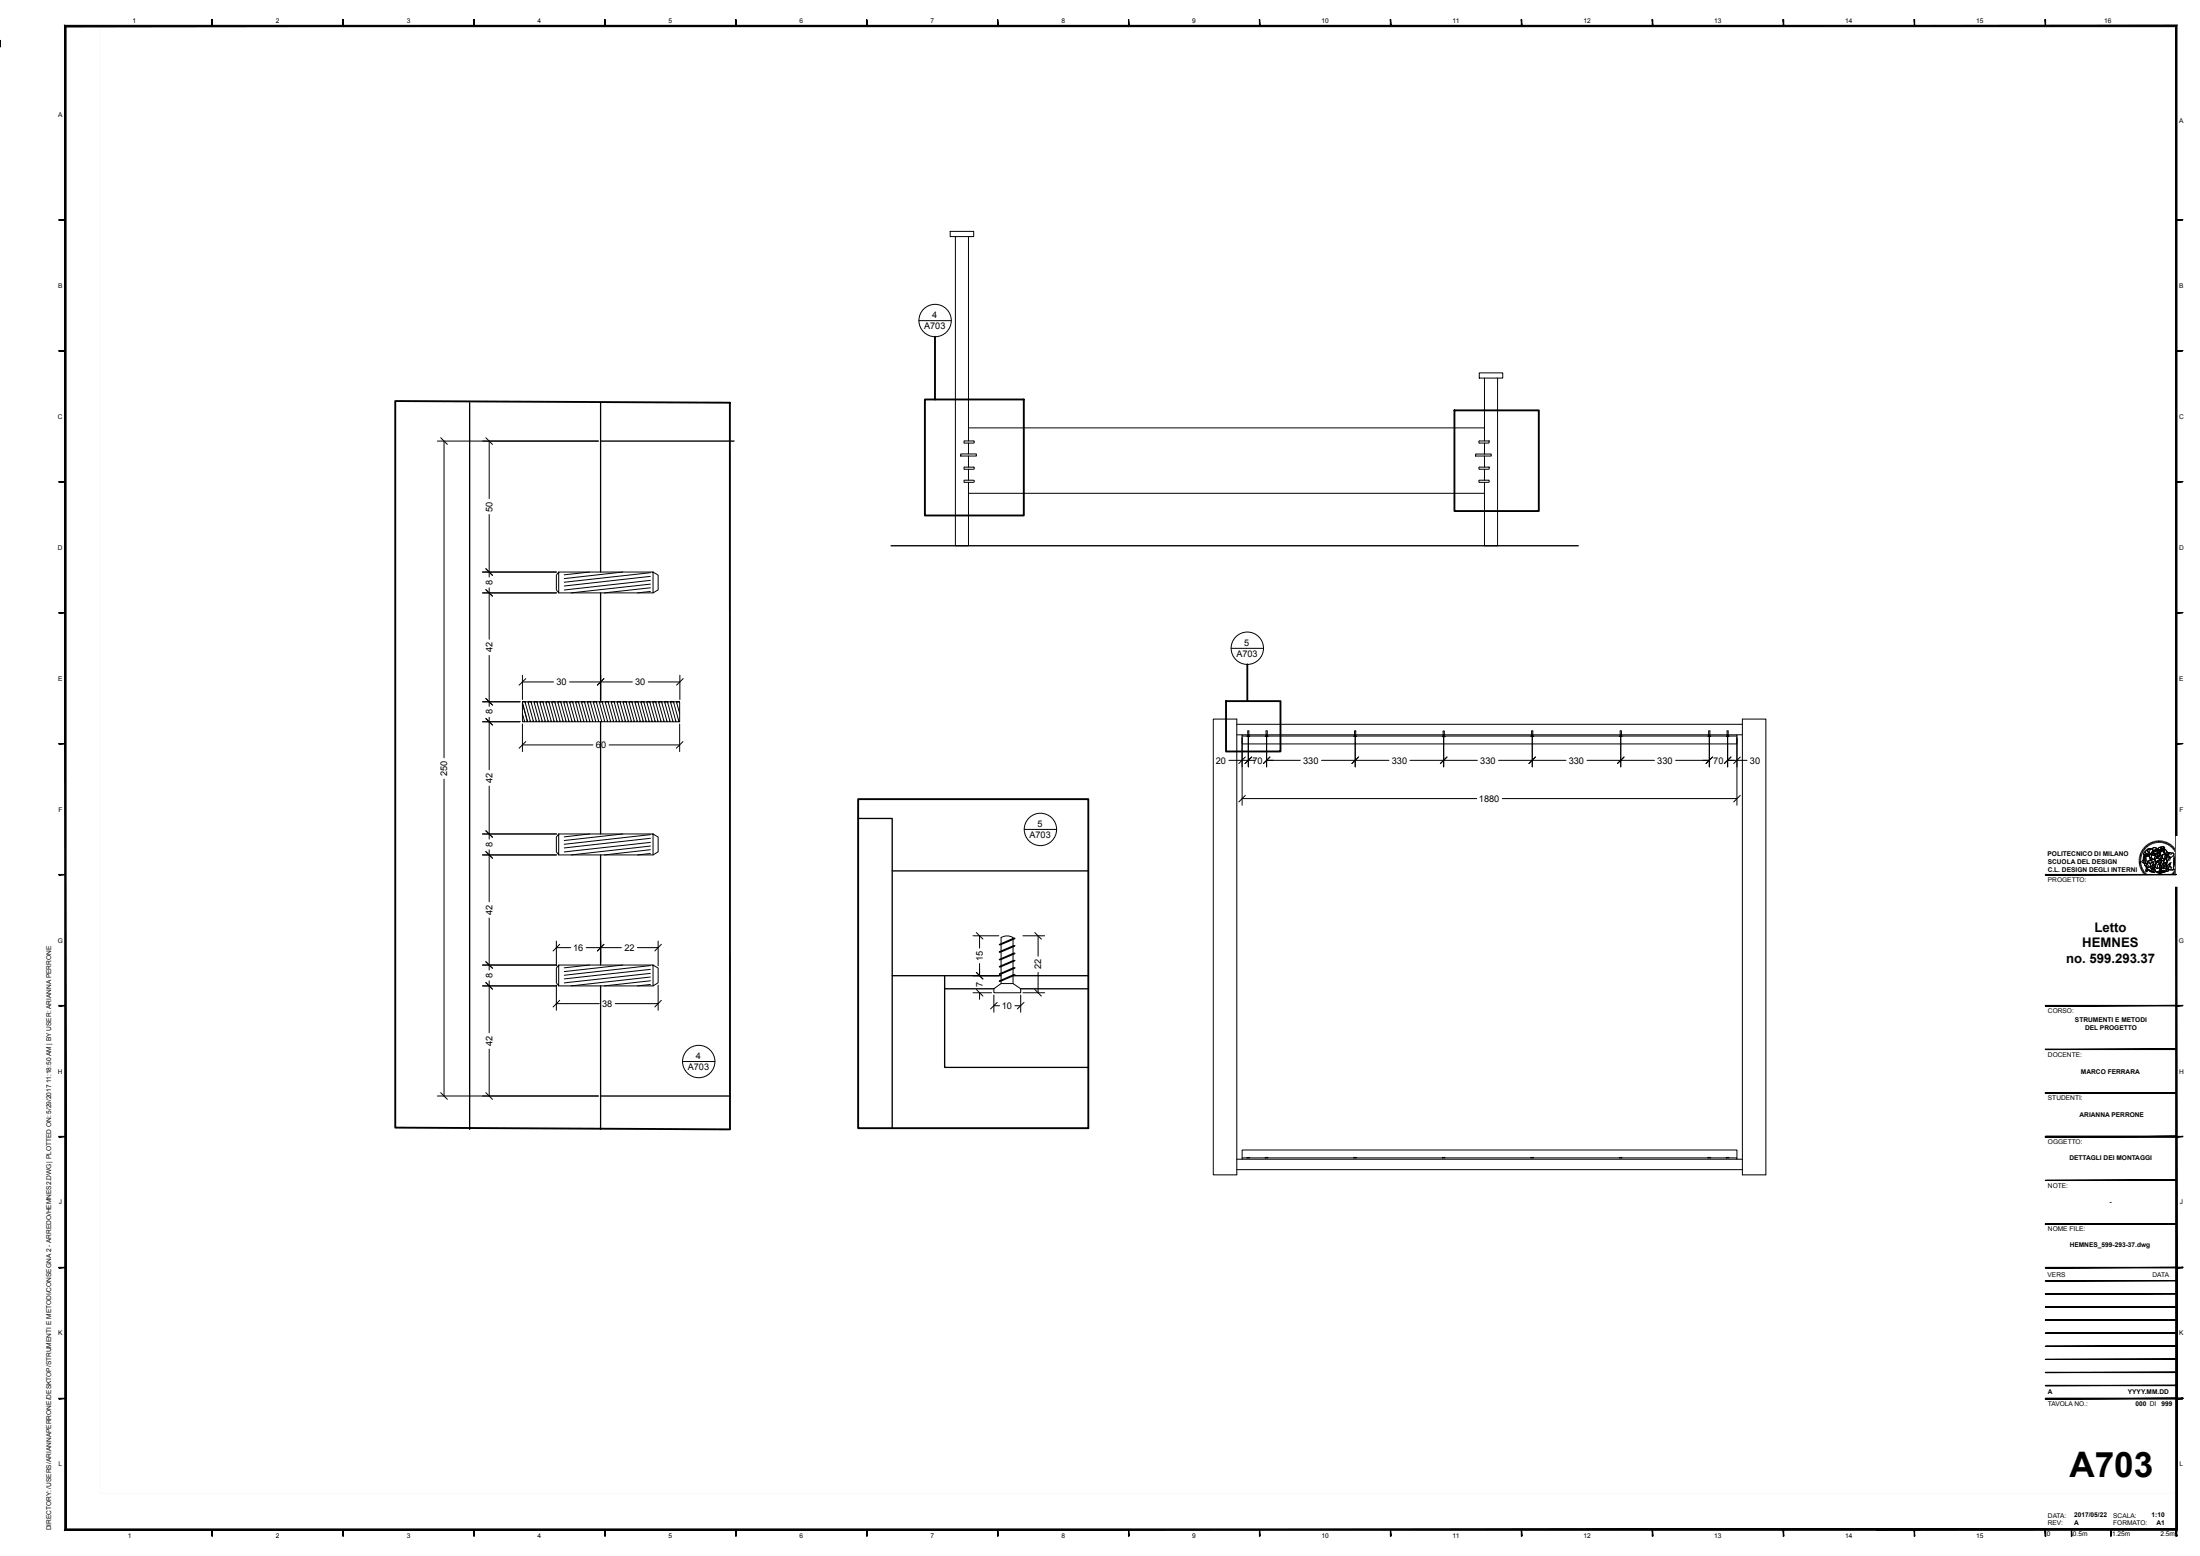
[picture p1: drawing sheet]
<svg xmlns="http://www.w3.org/2000/svg" width="840mm" height="594mm" viewBox="0 0 840 594" stroke-linecap="round" stroke-linejoin="round" font-family="sans-serif">
<g fill="none" stroke="#000" stroke-width=".38">
<path d="M362.8 88.3h9v2h-9zM364.8 90.3v118h5v-24.2M369.8 90.3v78M350.9 122.4h12.3M564.8 142.3h9v2h-9zM566.8 144.3v24M571.8 144.3v64h-5v-24.2M167 168.4h61.5M168.3 167.1l2.5 2.6M169.5 168.4v120.9M185.5 167.1l2.5 2.6M186.8 168.4v21.9"/>
<path d="M366.8 173.3h6v.8h-6zM368.2 178.3h3.6l.2 .7-3.8 .1zM368.2 168.3h3.6l.2 .7-3.8 .1zM369.8 169.1v4.2M369.8 174.1v4.2M369.8 179.1v4.2M369.8 163.3h197M371.8 178.3h.1M371.8 168.3h.1M563.4 173.3h6v.8h-6zM564.7 178.5l3.7-.2 .2 .7-3.8 .1zM564.7 168.5l3.7-.2 .2 .7-3.8 .1z"/>
<path d="M566.8 169.1v4.2M566.8 174.1v4.2M566.8 179.1v4.2M568.4 178.3h.1M568.4 168.3h.1M186.8 196.4v23.9M368.2 183.3h3.6l.2 .7-3.8 .1zM369.8 188.3h197M564.7 183.5l3.7-.2 .2 .7-3.8 .1zM568.4 183.3v.1M184.2 218.4h28.3M185.5 217.1l2.5 2.5"/>
<path d="M213.3 218.4l-.9 1.2v5.6l.9 1.1v-7.9h36l2 1.2v5.6l-2 1.1v-7.9M225.1 218.4l-9.7 1M237.8 218.4l-22.4 2.5M248.3 218.6l-32.9 3.7M249.3 218.5h.2M184.2 226.3h28.3M185.5 225.1l2.5 2.5M186.8 224.4v19.6M213.3 226.3h36M248.3 220l-32.9 3.7M248.3 221.6l-32.9 3.6M248.3 223l-30.2 3.3"/>
<path d="M248.3 224.4l-17.5 1.9M248.3 225.8l-4.9 .5M186.8 250.2v19.4M199.5 257.8v9.2M200.7 259.1l-2.5 2.5M229.3 257.8v9.2M230.6 259.1l-2.5 2.5M259.6 257.8v9.2M260.9 259.1l-2.6 2.5M470.1 247.5h12.3M184.2 275.5h14.4M184.2 267.9h14.4"/>
<path d="M185.5 266.6l2.5 2.6M185.5 274.3l2.5 2.5M186.8 273.8v20.1M199.5 272.5l.8 3h1l-1.8-7.1v7.1h.7v-.4M199.5 267.9h.9h-.9M199.5 267.9l1.9 7.6h1v-.4M199.5 276.4v10.5M199.5 260.3h11.9M200.4 267.9l2.2 7.6h1v-.4M200.6 268.4v-.5h1l2.1 7.6h1v-.4M201.7 267.9h1h-1M201.7 267.9v.5"/>
<path d="M202.7 267.9l2.2 7.6h.9v-.4M202.9 268.4v-.5h1l2.1 7.6h1v-.4M204 267.9h1h-1M204 267.9v.5M205 267.9l2.1 7.6h1v-.4M205.1 268.4v-.5h1l2.1 7.6h1.1v-.4M206.2 267.9h1.1h-1.1M206.2 267.9v.5M207.3 267.9l2.1 7.6h1v-.4M207.4 268.4v-.5h1l2.1 7.6h1v-.4M208.5 267.9h1h-1M208.5 267.9v.5"/>
<path d="M209.5 267.9l2.1 7.6h1v-.4M209.7 268.4v-.5h1l2.1 7.6h1v-.4M210.8 267.9h1h-1M210.8 267.9v.5M211.8 267.9l2.1 7.6h1v-.4M211.9 268.4v-.5h1l2.2 7.6h.9v-.4M213.1 267.9h1h-1M213.1 267.9v.5M214.1 267.9l2.1 7.6h1v-.4M214.2 268.4v-.5h1l2.1 7.6h1v-.4M215.3 267.9h1h-1M215.3 267.9v.5"/>
<path d="M216.3 267.9l2.1 7.6h1.1v-.4M216.5 268.4v-.5h1l2.1 7.6h1v-.4M217.5 260.3h23.9M217.6 267.9h1h-1M217.6 267.9v.5M218.6 267.9l2.1 7.6h1v-.4M218.7 268.4v-.5h1.1l2 7.6h1v-.4M219.9 267.9h1h-1M219.9 267.9v.5M220.9 267.9l2.1 7.6h1v-.4M221 268.4v-.5h1l2.1 7.6h1v-.4M222.1 267.9h1h-1"/>
<path d="M222.1 267.9v.5M223.1 267.9l2.2 7.6h.9v-.4M223.3 268.4v-.5h1l2.1 7.6h1v-.4M224.4 267.9h1h-1M224.4 267.9v.5M225.4 267.9l2.1 7.6h1v-.4M225.6 268.4v-.5h.9l2.1 7.6h1.1v-.4M226.7 267.9h1h-1M226.7 267.9v.5M227.7 267.9l2.1 7.6h1v-.4M227.8 268.4v-.5h1l2.1 7.6h1v-.4M228.9 267.9h1h-1"/>
<path d="M228.9 267.9v.5M229.9 267.9l2.1 7.6h1v-.4M230.1 268.4v-.5h1l2.1 7.6h1v-.4M231.2 267.9h1h-1M231.2 267.9v.5M232.2 267.9l2.1 7.6h1v-.4M232.3 268.4v-.5h1l2.2 7.6h.9v-.4M233.5 267.9h1h-1M233.5 267.9v.5M234.5 267.9l2.1 7.6h1v-.4M234.6 268.4v-.5h1l2.1 7.6h1v-.4M235.7 267.9h1h-1"/>
<path d="M235.7 267.9v.5M236.7 267.9l2.1 7.6h1.1v-.4M236.9 268.4v-.5h1l2.1 7.6h1v-.4M238 267.9h1h-1M238 267.9v.5M239 267.9l2.1 7.6h1v-.4M239.1 268.4v-.5h1l2.1 7.6h1v-.4M240.3 267.9h1h-1M240.3 267.9v.5M241.3 267.9l2.1 7.6h1v-.4M241.4 268.4v-.5h1l2.1 7.6h1v-.4M242.5 267.9h1h-1"/>
<path d="M242.5 267.9v.5M243.5 267.9l2.2 7.6h.9v-.4M243.7 268.4v-.5h1l2.1 7.6h1v-.4M244.8 267.9h1h-1M244.8 267.9v.5M245.8 267.9l2.1 7.6h1v-.4M245.9 268.4v-.5h1l2.1 7.6h1.1v-.4M247.1 267.9h1h-1M247.1 267.9v.5M247.5 260.3h12.1M248.1 267.9l2.1 7.6h1v-.4M248.2 268.4v-.5h1l2.1 7.6h1v-.4"/>
<path d="M249.3 267.9h1h-1M249.3 267.9v.5M250.3 267.9l2.1 7.6h1v-.4M250.5 268.4v-.5h1l2.1 7.6h1v-.4M251.6 267.9h1h-1M251.6 267.9v.5M252.6 267.9l2.1 7.6h1v-.4M252.7 268.4v-.5h1l2.2 7.6h.9v-.4M253.9 267.9h.9h-.9M253.9 267.9v.5M254.8 267.9l2.2 7.6h1v-.4M255 268.4v-.5h1l2.1 7.6h1v-.4"/>
<path d="M256.1 267.9h1h-1M256.1 267.9v.5M257.1 267.9l2.1 7.6h.3l-.1-7.6M257.3 268.4v-.5h1l1.2 4.5M258.4 267.9h1h-1M258.4 267.9v.5M259.5 276.4v10.5M463.3 274.5h8.9v174h-8.9zM472.2 276.5h193.1M476.4 279v1.8M476.8 279v1.8M476.9 279.1h-.5"/>
<path d="M483.4 279v1.8M483.8 279.1h-.4M483.9 279v1.8M517.2 279v1.8M517.7 279v1.8M517.7 279.1h-.5M584.8 279v1.8M585.3 279v1.8M585.3 279.1h-.5M618.6 279v1.8M619.1 279.1h-.5M619.1 279v1.8"/>
<path d="M652.4 279v1.8M652.9 279v1.8M652.9 279.1h-.5M659.4 279v1.8M659.8 279v1.8M659.9 279.1h-.5M665.3 274.5h8.9v174h-8.9zM169.5 297.5v120.9M199.5 284.4h26.9M200.7 283.1l-2.5 2.5M232.6 284.4h26.9M260.8 283.1l-2.6 2.5"/>
<path d="M469.2 290.3h10M472.2 280.5h4.2M474.3 280.5v.5h1.8M474.3 281v3h188.9v-3M474.3 281.4v26M475.5 289l-2.5 2.5M476.1 281h1M476.6 280.3v12.5M476.8 280.5h6.6M477.1 281h6M477.9 289l-2.5 2.5M483.1 281h1.1"/>
<path d="M483.6 290.3h12.9M483.6 280.3v12.5M483.9 280.5h33.3M484.2 281h32.7M484.9 289l-2.5 2.5M504.6 290.3h25.7M516.9 281h1M517.4 280.3v12.5M517.7 280.5h33.3M517.9 281h32.9M518.7 289l-2.5 2.5M538.4 290.3h25.7"/>
<path d="M550.7 281.1l.8-.2 .3 .3zM551 280.9v-1.8h.3l.2 1.8M551.2 280.4v12.4M551.5 280.5h33.3M551.6 281h32.9M552.5 289l-2.5 2.5M572.2 290.3h25.7M584.5 281h1.1M585 280.3v12.5M585.3 280.5h33.3M585.6 281h32.7M586.3 289l-2.5 2.5"/>
<path d="M606 290.3h25.7M618.3 281h1M618.8 280.3v12.5M619.1 280.5h33.3M619.3 281h32.8M620.1 289l-2.5 2.5M639.8 290.3h12.9M652.1 281h1.1M652.7 280.3v12.5M652.9 280.5h6.5M653.2 281h5.9M653.9 289l-2.5 2.5"/>
<path d="M659.1 281h1M659.6 280.3v12.5M659.8 280.5h5.5M660.9 289l-2.5 2.5M662.1 290.3h-2.5h7.4M663.2 280.5v.5h-3.1M663.2 281.4v26M664.5 289l-2.5 2.5M184.2 318.4h28.3M185.5 317.1l2.5 2.5M186.8 300.1v20.2M213.3 318.4l-.9 1.2v5.6l.9 1.2v-8h36l2 1.2v5.6l-2 1.2v-8"/>
<path d="M225.1 318.4l-9.7 1.1M237.8 318.4l-22.4 2.5M248.3 318.6l-32.9 3.7M249.3 318.5h.2M391.1 316.6h12.3M474.3 304.9h89.5M475.5 303.6l-2.5 2.5M573.6 304.9h89.6M664.5 303.6l-2.5 2.5M184.2 326.4h28.3M185.5 325.1l2.5 2.5M186.8 324.4v19.9"/>
<path d="M213.3 326.4h36M248.3 320l-32.9 3.7M248.3 321.6l-32.9 3.6M248.3 323l-30.2 3.4M248.3 324.4l-17.5 2M248.3 325.8l-4.9 .6M816.7 327.9h.7M816.7 328.2l.7 .1M816.7 328.6h.7M816.8 327.5l.7 .1M816.9 327.2l.6 .1M816.9 326.8l.7 .2"/>
<path d="M817 326.5l.7 .2M817.1 326.2l.7 .2M817.2 325.8l.7 .3M817.4 325.5l.6 .2M817.4 328.9l-.7 .1M817.4 329.2l-.7 .1M817.5 329.6l-.7 .1M817.5 329.9l-.6 .1M817.5 325.1l.6 .3M817.6 330.2l-.7 .1M817.7 330.5l-.7 .2M817.7 324.8l.6 .4"/>
<path d="M817.8 330.8l-.7 .3M817.9 331.2l-.7 .2M817.9 324.5l.6 .4M818 331.4l-.6 .3M818.1 324.3l.5 .3M818.1 331.7l-.6 .3M818.3 332l-.6 .3M818.3 324l.6 .4M818.4 332.3l-.5 .4M818.6 323.7l.5 .4M818.6 326.2l.7 .1a.8 .8 0 0 0 1.2-.1v.6a1.33 1.33 0 0 1-1.9-.6zM818.6 326.2l.1 .5"/>
<path d="M818.6 332.6l-.6 .4M818.8 323.4l.5 .5M818.8 326.7l-.7 2.5 .3 .3M818.8 332.8l-.5 .4M818.9 325.2l.3-.2a.81 .81 0 0 0 1 1.1l.3 .1-.6 .3-.4-.2a.68 .68 0 0 1-1-.5zM819 326.8h.5l-.3 2.8-.8-.2zM819 326.8l-.6 2.6 .8 .2M819 323.2l.5 .4M819 333.1l-.5 .4M819.2 325l-.5 .5a.45 .45 0 0 0-.3 .6 .45 .45 0 0 0 .5 .3l.4-.1a.8 .8 0 0 0 1.2-.1M819.2 333.4l-.5 .4M819.3 330.3l.6 .7 1.2-.1"/>
<path d="M819.3 322.9l.4 .5M819.4 324.7l.6-.5 1.3-.2a.8 .8 0 0 0-1.1 .3 .8 .8 0 0 0 .2 1.1l.1 .7a.92 .92 0 0 1-1.1-.3 .92 .92 0 0 1 0-1.1zM819.4 330.7a3.6 3.6 0 0 0 2.7 2.1h.1M819.4 326.9l1.2-.1 .5 .8 .1 .8-.7 .3a.54 .54 0 0 0-.5 .2 .54 .54 0 0 0 0 .6l-.2 .3-.6-.6zM819.4 330.7l.7 .3 1-.1 .3 1 .3-.2 .2 .3-.1-.5 .3 .4-.2-.5 .5 .2a.94 .94 0 0 1-.5-1.4l.3 .1a1.58 1.58 0 0 1-.1 2.3l-.6-.1a2.56 2.56 0 0 1-2.1-1.8zM819.4 333.6l-.4 .5M819.5 326.8l-.2 2.8M819.6 331.4l2.1 1.2 .8-.1 .2-.5a.64 .64 0 0 1 .1 .9 .64 .64 0 0 1-.9 0l-1.1-.4a.51 .51 0 0 0-.5-.4 .51 .51 0 0 0-.6 .4l-.2 .3-.2-.5zM819.6 331.4l-.3 .9 .2 .5 .3-.2-.1-.3a1.08 1.08 0 0 1 1.5 .5h.2a1.15 1.15 0 0 0 1.6-.1l-.3-.7M819.6 322.7l.4 .5M819.7 333.8l-.5 .5M819.8 329.8l-.9-.1v.8a.9 .9 0 0 1 1.6 .1"/>
<path d="M819.8 322.4l.5 .6M820 334l-.5 .5M820 328.8l1.2-.4 .4 .1 .2-.4 .9 .1a1.07 1.07 0 0 1 .5 1.4 1.07 1.07 0 0 1-1.3 .6l.4-.6a.56 .56 0 0 0-.5-.4 .56 .56 0 0 0-.5 .3l-.2 .4-.7-.7-.4 .1zM820 329.5l.4-.3a.95 .95 0 0 1 .8 .8 .95 .95 0 0 1-.5 1l-1.3-.3-.1-.4 .6-.2zM820.1 322.3l.4 .5M820.2 324.4a.91 .91 0 0 1 1.1-.4 .91 .91 0 0 1 .6 1.1l-.2 .1a2.02 2.02 0 0 0 .5 2.8l-.6 .1v.4l-.4-.1-.6-1.6v-1.4l-.6-.5zM820.2 334.2l-.4 .6M820.3 329.1l.8 .8M820.4 329.2l-.5 .5v.4M820.4 322.1l.4 .5M820.5 334.4l-.4 .6M820.6 326.8l-1.6-.1a.85 .85 0 0 0-.7 1.3l-.5 .9 .2 .3"/>
<path d="M820.8 327.1l.2 1.4M820.8 321.9l.3 .6M820.8 334.6l-.4 .5M821 324.4a2.94 2.94 0 0 0-.1 2.9l.4 1.3 .9-.6a2.22 2.22 0 0 1-.2-3.3 1.42 1.42 0 0 0-1.8-.6 1.42 1.42 0 0 0-.8 1.7l1.1 .4M821 334.8l-.3 .5M821.1 321.7l.3 .6M821.2 328.4l-.7 .3a.4 .4 0 0 0-.5 .2 .4 .4 0 0 0 .1 .5M821.3 324a.8 .8 0 0 0-1.1 .3 .8 .8 0 0 0 .2 1.1h.1M821.3 334.9l-.3 .6M821.4 321.6l.2 .6M821.5 329.2l.7 .2v.4a.91 .91 0 0 0-.7 .9 .91 .91 0 0 0 .8 .8l-.4-.1 .2 .5-.3-.4 .1 .5-.2-.3-.3 .2 .1-.3a1.85 1.85 0 0 1 0-2.4zM821.5 329.2l.7 .2v.4a.91 .91 0 0 0-.6 .8 .91 .91 0 0 0 .6 .8l.2 .2-.5-.2 .2 .5-.3-.4 .1 .5-.2-.3-.3 .2 .1-.3a1.85 1.85 0 0 1 0-2.4z"/>
<path d="M821.5 325.9a.57 .57 0 0 1 1 0l-.3 .1 .1 .5-.5-.1zM821.5 325.4l1-.4-.1 .6-1.2 .5zM821.5 325.9l.3 .5 .5 .1M821.6 335l-.2 .6M821.6 324.1a1.11 1.11 0 0 1 1.1-.5 1.11 1.11 0 0 1 1 .8l-.6-.2-.5 .4-.7-.1M821.7 321.4l.2 .7M821.8 323.8l1.2-.1a.45 .45 0 0 1 .6 .1 .45 .45 0 0 1-.1 .6l-.4-.1a.67 .67 0 0 1-.8 .3 .67 .67 0 0 1-.5-.8zM821.9 335.1l-.3 .7M821.9 324.4l.7 .2 .5-.4 .4 .2-.7 .8-.9-.1zM822.1 321.3l.1 .7M822.2 328a1.13 1.13 0 0 1 .9 .8 1.13 1.13 0 0 1-.3 1.2M822.2 335.3l-.2 .6"/>
<path d="M822.2 325.9h.9l-.3 .6a.41 .41 0 0 1-.5 0 .41 .41 0 0 1-.1-.6zM822.2 330.3l.4 1a.79 .79 0 0 1 0 1 .79 .79 0 0 1-.9 .3M822.3 325.6l.2 .3M822.4 325.4l-1.2 .7M822.4 328.9l-.8 .2M822.4 321.2l.2 .7M822.5 325l-.4 .5M822.5 328.6l.8 .5M822.5 335.3l-.2 .7M822.7 325.9h.4l-.3 .6a.41 .41 0 0 1-.5 0 .41 .41 0 0 1-.1-.6l.5 .1h-.2M822.7 329a.7 .7 0 0 1 .1 1 .7 .7 0 0 1-.9 .2M822.7 328.2a.94 .94 0 0 1 .8-.7 .94 .94 0 0 1 .9 .4l.2 .5-1.4 .5 .5 .3 .4-.2a.71 .71 0 0 0 .2-1.2l-1-.2-.7 .6 .4-1.4 1.2 .3 .7-.4-.1-.4 .7 .2v2.1l-.8 .7-.1 .5-.4 .1 .5 .2 .1 .4a1.03 1.03 0 0 1-.6 .9 1.03 1.03 0 0 1-1.1-.2l-.4-.3 .6-1.7"/>
<path d="M822.7 330.9l.9 .6M822.7 321.1l.2 .7M822.8 327.9l.6-.4 .5 .1 .8 .8-1.6 .6zM822.8 335.4l-.1 .7M822.9 324.9l.1 .1M823 326.8l-.3 .5-.1 .8M823 324.5l.2 .2M823.1 330.2v1M823.1 321.1l.1 .7M823.1 324.6v.1M823.2 328.9l1-.5a.55 .55 0 0 1-.3 .7 .55 .55 0 0 1-.7-.2zM823.2 335.5l-.2 .6"/>
<path d="M823.2 329.7l-.7 1.4M823.3 329v.1M823.4 324.8l.9-.2 .1 .3-.5 .2zM823.4 321l.1 .7M823.5 325.6a.83 .83 0 0 1 1.1 .1 .83 .83 0 0 1 .1 1.1l-.1-.1a.83 .83 0 0 0-.8-1.2v.7a.47 .47 0 0 1 .1 .7 .47 .47 0 0 1-.7 0 .47 .47 0 0 1 .1-.7zM823.5 324.4l-.7 .8-.4-.2-.5 .1M823.5 335.6l-.1 .6M823.6 332.8l1.9-.5 1.2 .2-2 .6zM823.6 332.8l1.1 .3v.3l-1.1-.3zM823.7 325.6a.73 .73 0 0 1 .9 .6 .73 .73 0 0 1-.7 .8zM823.8 321v.7M823.8 335.6v.6"/>
<path d="M823.8 324.6a.38 .38 0 0 1 .6-.3 .38 .38 0 0 1 .1 .6M823.9 329.9l-.3 1.6 1-.2M823.9 329v.1M823.9 324.3a.46 .46 0 0 1 .6 0 .46 .46 0 0 1 .2 .5l-.9-.2zM824 328.7v.1M824 329h.1M824.1 325.8h.1M824.1 325.7l-.2 .2M824.1 321l.1 .6M824.1 335.6v.7M824.2 324.7l-.8 .1 .7 .3 .3-.2-.1-.3v.2M824.3 327.1v.7"/>
<path d="M824.4 328.5l-.4 .6-.7-.1M824.4 325.6l.1 .4M824.4 335.6v.7M824.5 325.8a.44 .44 0 0 0-.7-.3 .44 .44 0 0 0 0 .8l.1 .5a.47 .47 0 0 1-.7 .2 .47 .47 0 0 1 .1-.8v-.3a.78 .78 0 0 1 1.2-.3 .78 .78 0 0 1 .1 1.2l-.1-.3M824.5 321v.6M824.6 326.1l-.2 .1M824.6 325.9l-.1 .6-.6-.1M824.6 326.7l-.7 .3M824.7 333.1l2-.6v.3l-2 .6zM824.7 333.1v.3M824.7 324.8l.2-.1 .1 .4-.3 .8M824.7 329.3l.5-.1-.5 1.3v-.4l-.5-.2 .4-.1z"/>
<path d="M824.7 329.9v.5l.2-.2M824.8 335.6v.7M824.8 326.3l.2-1.2-.4-.6a.58 .58 0 0 1-.5-.8 .58 .58 0 0 1 .8-.3h.3l-.1 1.6 .2-.6a.39 .39 0 0 0 .3 .4 .39 .39 0 0 0 .5-.2v.6a.65 .65 0 0 1 .3 .8 .65 .65 0 0 1-.7 .4l-.2 .1M824.8 324.3l.1 .5M824.9 321l-.1 .7M824.9 329.7l-.1 .2-.1-.2M824.9 327.3l-.1 1.4M824.9 326.6l.5 .2M825 331.4l.2-.1 .1 1.1-.3-.6-.3 .7zM825.1 328.5l-.4 .5v.3M825.1 335.6l.1 .6M825.2 329.2l-.5 .1-.1 .5-.4 .1 .5 .2"/>
<path d="M825.2 327.4l-.5 .9M825.2 323.4l-.8 .1-.3 .7M825.2 321v.7M825.3 323.3a.83 .83 0 0 1 1.1 .2 .83 .83 0 0 1 0 1.1l-.3 .8 .2-1.4a.5 .5 0 0 0-.7-.3 .5 .5 0 0 0-.3 .6l-.2 .7-.1-.8zM825.3 324.4a.39 .39 0 0 0 .3 .4 .39 .39 0 0 0 .5-.2M825.3 323.3a.83 .83 0 0 1 1.1 .2 .83 .83 0 0 1 0 1.1l-.3 .8 .2-1.4a.5 .5 0 0 0-.7-.3 .5 .5 0 0 0-.3 .6l-.2 .7-.1-.9zM825.4 335.5l.1 .7M825.5 326.5a1.44 1.44 0 0 1 2 .2l-.2 .7a1 1 0 0 1-1.4 .5 1 1 0 0 1-.4-1.4zM825.5 323.9l.6-.2 .2 .5-.2 .4a.46 .46 0 0 1-.8 0 .46 .46 0 0 1 .2-.7zM825.5 328.5l.8-.1-1.5 3.6-.1-1.1zM825.5 324.2h.2M825.5 328.5l-.9 2.6 .2 .9 .4-.7 .2 1.4-.4-.9-.3 1.1 .1-.9"/>
<path d="M825.6 324.6l.1 .1M825.6 327.5l-.3 .5 .2 .5 .8-.1 .6-.6M825.6 321l-.1 .7M825.6 324.2v.1M825.7 324.5h.1M825.8 335.5l.1 .6M825.9 321.1l-.1 .7M826 329.5l.8-.1-.5 1.5 .1 .6-.6 .1zM826 324.4h.2M826.1 335.4l.1 .7M826.2 325.1l.4 .7M826.3 321.2l-.2 .6"/>
<path d="M826.3 327.6v.1M826.3 326l1.1-.5h.8l-.7 1zM826.3 328.4l-1.1 2.2v.8M826.4 335.3l.2 .7M826.4 324.2l1.3 1.3-1.3 .2-.2-.3zM826.4 327.6h-.3M826.5 324.2l.9 1M826.5 327.9h-.1M826.6 321.3l-.2 .6M826.7 332.5v.3l-2 .6-1.1-.3v-.3M826.7 335.2l.2 .7M826.8 329.4l-.5 1.2 .1 .9-.3 .1a.67 .67 0 0 1-.1-1.2v-.9"/>
<path d="M826.9 327.6l.4-.1-.1 1.8-1.2 .2zM827 321.4l-.3 .7M827 335.1l.2 .6M827 327.3l-.1 .3M827 326.3l.5 .4M827.1 325.1l.5 .4M827.2 329.3l-1.2 .2M827.2 330.7l.2 .5M827.3 321.5l-.3 .7M827.3 335l.3 .6M827.3 327.5v1.2a3.8 3.8 0 0 0-.3 3.3h.1M827.5 330.5l1.1-1-.8 2.6a.37 .37 0 0 1-.3 .5 .37 .37 0 0 1-.4-.5z"/>
<path d="M827.5 326.5a1.29 1.29 0 0 1 1.9-.9 .54 .54 0 0 1 .6 .4 .54 .54 0 0 1-.2 .7 1.25 1.25 0 0 1-1.1 .7 1.25 1.25 0 0 1-1.2-.7M827.5 326.7a1.53 1.53 0 0 1-1.4 1.2 .8 .8 0 0 1-.6-1.1 .8 .8 0 0 1 1.2-.3l-.2 .6a.48 .48 0 0 0 .6-.2 .48 .48 0 0 0-.2-.6 .89 .89 0 0 0-1-.1 .89 .89 0 0 0-.4 .8M827.6 328.3v.5M827.6 334.8l.3 .6M827.6 321.7l-.3 .6M827.9 334.7l.3 .6M828 321.8l-.4 .6M828 327.4l-.9 .1M828.1 331.7l.5 .3M828.2 334.5l.3 .5M828.3 325.8l.2-.3 .9 .1a.51 .51 0 0 1 .6 .3 .51 .51 0 0 1-.1 .6l.4 2.9a2.52 2.52 0 0 0-.1 2.6h-2.5l.9-2.5-1.5 1.4v-.4a4.4 4.4 0 0 1 1.6-3.1l.2-.1a.87 .87 0 0 1-.8-.5 .87 .87 0 0 1 .2-1zM828.3 325.5l-1.1 .1-.9 .5"/>
<path d="M828.3 322l-.4 .6M828.4 330.4l.9 .9M828.4 334.3l.4 .6M828.5 327.4l-1 1.8-.4 1.7 1.5-1.4 .5-.1M828.5 325.6a.91 .91 0 0 0-.5 1 .91 .91 0 0 0 .9 .7M828.5 322.2l-.3 .6M828.6 329.5l-.8 2.6a.37 .37 0 0 1-.3 .5 .37 .37 0 0 1-.4-.5l.4-1.6M828.7 334.1l.4 .6M828.7 327.4l-.3 1.1M828.8 330.9l.1 .6 .6 .6M828.8 322.4l-.3 .5M828.9 333.9l.5 .5"/>
<path d="M829.1 326l-.3 .3M829.1 322.6l-.4 .6M829.2 333.7l.4 .5M829.4 322.9l-.4 .5M829.4 333.5l.5 .4M829.6 333.2l.5 .5M829.7 323.1l-.5 .5M829.8 333l.6 .4M829.9 327.6v3.3M829.9 326.5l.4 2-.4 2.4 .3 1.1h-2.4M829.9 323.3l-.5 .5M830 332.7l.6 .4"/>
<path d="M830.2 323.6l-.6 .4M830.2 332.5l.6 .3M830.4 323.9l-.5 .4M830.4 332.2l.6 .3M830.5 331.9l.6 .3M830.6 324.2l-.5 .3M830.7 331.6l.6 .3M830.8 324.5l-.6 .3M830.8 331.3l.7 .3M831 331l.6 .2M831 324.8l-.6 .3M831 330.7l.7 .2"/>
<path d="M831.1 330.4l.7 .2M831.2 325.1l-.6 .3M831.2 330.1l.7 .1M831.3 329.8h.6M831.3 329.4l.7 .1M831.3 328.8l.7 .1M831.3 325.4l-.6 .3M831.3 329.1h.7M831.5 325.7l-.7 .3M831.6 326.1l-.6 .2M831.7 326.4l-.7 .2M831.8 326.7l-.7 .2"/>
<path d="M831.9 327.1l-.7 .1M831.9 327.4l-.6 .2M832 327.8l-.7 .1M832 328.5h-.7M832 328.1l-.7 .1M186.8 350.5v19.8M212.4 359.3v9.4M229.3 359.3v8.2M251.3 359.3v9.4M371.5 357.2h9.8M372.8 356l2.5 2.5M374 357.2v4.7"/>
<path d="M382.2 357.9v17.6M382.3 357.9l1.9-.6 1.3 .1 1.3 .5v17.6M390.6 357.2h8.3M395.1 356l2.5 2.5M396.4 357.2v7.8M184.2 376.4h28.3M184.2 368.4h28.3M185.5 367.1l2.5 2.5M185.5 375.1l2.5 2.5M186.8 374.5v19.8M212.4 376.1v9.6M212.4 361.8h5.5"/>
<path d="M213.3 368.4l-.9 1.1v5.7l.9 1.2v-8h36l2 1.1v5.7l-2 1.2v-8M213.3 376.4h36M213.7 360.5l-2.5 2.5M223.8 361.8h13.4M225.1 368.4l-9.7 1.1M230.6 360.5l-2.5 2.5M237.8 368.4l-22.4 2.5M243.4 361.8h7.9M248.3 368.6l-32.9 3.7M248.3 370.1l-32.9 3.6M248.3 371.6l-32.9 3.6M248.3 373l-30.2 3.4"/>
<path d="M248.3 374.4l-17.5 2M248.3 375.8l-4.9 .6M249.5 368.5h-.2M251.3 376.1v9.6M252.5 360.5l-2.5 2.5M371.5 379h7.1M371.5 372.5h9.8M372.8 377.7l2.5 2.6M372.8 371.2l2.5 2.5M374 367.8v4.7M374 379v2.5M379.5 377.5l2.7-2h4.6l2.9 2v1.5h-10.2z"/>
<path d="M379.5 379.9v6.5M381.6 360.5l5.9-2.3v.2l-5.5 2.3zM381.6 363.3l5.9-2.3-5.5 2.5zM381.6 366.2l5.9-2.3v.2l-5.5 2.3zM381.6 369l5.9-2.4-5.5 2.6zM381.6 371.8l5.9-2.4v.2l-5.5 2.4zM381.6 374.5l5.9-2.4v.2l-5.5 2.3zM389.7 379.9v6.5M390.6 379h8.3M395.1 377.7l2.5 2.6M396.4 371.2v7.8M212.4 383.1h16.4"/>
<path d="M213.7 381.9l-2.5 2.5M234.9 383.1h16.4M252.5 381.9l-2.5 2.5M379.5 383.9h2.1M380.7 382.7l-2.5 2.5M387.5 383.9h2.2M391 382.7l-2.5 2.5M167 418.4h61.5M168.3 417.1l2.5 2.6M185.5 417.1l2.5 2.6M186.8 400.5v17.9M260.6 405.2h12.4"/>
<path d="M472.2 442.5h193.1M472.2 446.5h193.1M474.3 442.5v-.5h188.9v.5M474.3 442v-3h188.9v3M476.1 441.9l1 .1zM483.1 441.9l1 .1zM516.9 441.9l1 .1zM550.7 441.9l1 .1zM584.5 441.9l1.1 .1zM618.3 441.9l1 .1zM652.1 441.9l1.1 .1zM659.1 441.9l1 .1z"/>
<circle cx="357" cy="122.4" r="6.2"/>
<circle cx="476.2" cy="247.5" r="6.2"/>
<circle cx="397.3" cy="316.6" r="6.2"/>
<circle cx="266.8" cy="405.2" r="6.2"/>
</g>
<path d="M357 128.5v24M150.9 153.1l127.8 .6v277.4l-127.8-.6zM353.1 152.5h37.8v44.3h-37.8zM555.3 156.7h32.2v38.4h-32.2zM476.2 253.6v14.1M468.1 267.7h20.8v19.2h-20.8zM327.7 305.1h87.8v125.6h-87.8z" fill="none" stroke="#000" stroke-width=".72"/>
<g fill="none" stroke="#000" stroke-width=".51">
<path d="M179.3 153.7v277.4M229.3 153.7v64.7M229.3 168.4h51M340.2 208.3h262.4M229.3 226.3v41.6M229.3 275.5v42.9M327.7 312.4h13v118.3M229.3 326.4v42M340.7 332.5h74.8M229.3 376.4v54.7M340.7 372.5h41.5M360.7 372.5v5h18.8"/>
<path d="M360.7 377.5v30h54.8M387.1 372.5h28.4M389.7 377.5h25.8M229.3 418.4h49.4"/>
</g>
<path d="M38.2 9.9h792.8v560.2h-792.8z" fill="none" stroke="#fbfbfb" stroke-width=".38"/>
<g fill="#000" stroke="#000" stroke-width=".38">
<path d="M0 15.4l.1 2.5zM0 15.4l.1 2.5z"/>
<path d="M24.7 9.7l.5 574v-573.5zM24.7 9.7l.5 574-.5 .5z"/>
<path d="M80.9 7.4l.2 2.5zM80.9 7.4l.2 2.5z"/>
<path d="M130.9 7.4l.2 2.5zM130.9 7.4l.2 2.5z"/>
<path d="M180.9 7.4l.2 2.5zM180.9 7.4l.2 2.5z"/>
<path d="M230.9 7.4l.2 2.5zM230.9 7.4l.2 2.5z"/>
<path d="M280.9 7.4l.2 2.5zM280.9 7.4l.2 2.5z"/>
<path d="M330.9 7.4l.1 2.5zM330.9 7.4l.1 2.5z"/>
<path d="M380.9 7.4l.1 2.5zM380.9 7.4l.1 2.5z"/>
<path d="M430.9 7.4l.1 2.5zM430.9 7.4l.1 2.5z"/>
<path d="M480.9 7.4l.1 2.5zM480.9 7.4l.1 2.5z"/>
<path d="M530.9 7.4l.2 2.5v-2.5zM530.9 7.4l.2 2.5h-.2z"/>
<path d="M580.9 7.4l.2 2.5v-2.5zM580.9 7.4l.2 2.5h-.2z"/>
<path d="M630.9 7.4l.2 2.5v-2.5zM630.9 7.4l.2 2.5h-.2z"/>
<path d="M680.8 7.4l.3 2.5v-2.5zM680.8 7.4l.3 2.5h-.3z"/>
<path d="M730.9 7.4l.2 2.5zM730.9 7.4l.2 2.5z"/>
<path d="M780.9 7.4l.1 2.5zM780.9 7.4l.1 2.5z"/>
<path d="M25.2 10.2h805.5l.5-.5zM24.7 9.7h806.5l-806 .5z"/>
<path d="M22.5 84l2.5-.2zM22.5 83.8h2.5z"/>
<path d="M831 84l2.5-.2zM831 83.8h2.5z"/>
<path d="M22.5 134l2.5-.2zM22.5 133.8h2.5z"/>
<path d="M831 134l2.5-.2zM831 133.8h2.5z"/>
<path d="M22.5 184l2.5-.2zM22.5 183.8h2.5z"/>
<path d="M831 184l2.5-.2zM831 183.8h2.5z"/>
<path d="M22.5 234l2.5-.2zM22.5 233.8h2.5z"/>
<path d="M831 234l2.5-.2zM831 233.8h2.5z"/>
<path d="M22.5 284l2.5-.2zM22.5 283.8h2.5z"/>
<path d="M831 284l2.5-.2zM831 283.8h2.5z"/>
<path d="M22.5 334l2.5-.2zM22.5 333.8h2.5z"/>
<path d="M781 334l50-.2zM781 333.8h50z"/>
<path d="M831 334l2.5-.2zM831 333.8h2.5z"/>
<path d="M22.5 384h2.5v-.2zM22.5 383.8h2.5l-2.5 .2z"/>
<path d="M781 384h50v-.2zM781 383.8h50l-50 .2z"/>
<path d="M831 384h2.5v-.2zM831 383.8h2.5l-2.5 .2z"/>
<path d="M781 417.2h50zM781 417.3l50-.1z"/>
<path d="M781 400.7l50-.2zM781 400.5h50z"/>
<path d="M781 417.3l50-.1zM781 417.2h50z"/>
<path d="M22.5 434h2.5v-.2zM22.5 433.8h2.5l-2.5 .2z"/>
<path d="M781 433.8v.2l50-.2zM781 434l50-.2v.2z"/>
<path d="M781 433.8v.2l50-.2zM781 434l50-.2v.2z"/>
<path d="M781 433.8v.2l50-.2zM781 434l50-.2v.2z"/>
<path d="M781 433.8v.2l50-.2zM781 434l50-.2v.2z"/>
<path d="M831 434h2.5v-.2zM831 433.8h2.5l-2.5 .2z"/>
<path d="M781 450.5h50zM781 450.7l50-.2z"/>
<path d="M781 467.2h50zM781 467.3l50-.1z"/>
<path d="M781 467.2h50zM781 467.3l50-.1z"/>
<path d="M22.5 484h2.5v-.2zM22.5 483.8h2.5l-2.5 .2z"/>
<path d="M781 498.8h50zM781 499l50-.2z"/>
<path d="M781 493.8h50zM781 494l50-.2z"/>
<path d="M781 488.8h50zM781 489l50-.2z"/>
<path d="M781 483.8v.2l50-.2zM781 484l50-.2v.2z"/>
<path d="M831 484h2.5v-.2zM831 483.8h2.5l-2.5 .2z"/>
<path d="M831 484h2.5v-.2zM831 483.8h2.5l-2.5 .2z"/>
<path d="M781 518.9h50zM781 519l50-.1z"/>
<path d="M781 513.9h50zM781 514l50-.1z"/>
<path d="M781 508.9h50zM781 509l50-.1z"/>
<path d="M781 503.9h50zM781 504l50-.1z"/>
<path d="M22.5 534h2.5v-.2zM22.5 533.8h2.5l-2.5 .2z"/>
<path d="M781 533.8v.2l50-.2zM781 534l50-.2v.2z"/>
<path d="M781 533.8v.2l50-.2zM781 534l50-.2v.2z"/>
<path d="M781 528.8h50zM781 529l50-.2z"/>
<path d="M781 523.9h50zM781 524l50-.1z"/>
<path d="M831 534h2.5v-.2zM831 533.8h2.5l-2.5 .2z"/>
<path d="M831 534h2.5v-.2zM831 533.8h2.5l-2.5 .2z"/>
<path d="M831 534h2.5v-.2zM831 533.8h2.5l-2.5 .2z"/>
<path d="M831 534h2.5v-.2zM831 533.8h2.5l-2.5 .2z"/>
<path d="M25.2 583.7l-.5 .5 806-.5zM24.7 584.2l806-.5 .5 .5z"/>
<path d="M80.9 583.9l.2 2.5zM80.9 583.9l.2 2.5z"/>
<path d="M130.9 583.9l.2 2.5zM130.9 583.9l.2 2.5z"/>
<path d="M180.9 583.9l.2 2.5zM180.9 583.9l.2 2.5z"/>
<path d="M230.9 583.9l.2 2.5zM230.9 583.9l.2 2.5z"/>
<path d="M280.9 583.9l.2 2.5zM280.9 583.9l.2 2.5z"/>
<path d="M330.9 583.9l.1 2.5zM330.9 583.9l.1 2.5z"/>
<path d="M380.9 583.9l.1 2.5zM380.9 583.9l.1 2.5z"/>
<path d="M430.9 583.9l.1 2.5zM430.9 583.9l.1 2.5z"/>
<path d="M480.9 583.9l.1 2.5zM480.9 583.9l.1 2.5z"/>
<path d="M530.9 583.9l.2 2.5v-2.5zM530.9 583.9l.2 2.5h-.2z"/>
<path d="M580.9 583.9l.2 2.5v-2.5zM580.9 583.9l.2 2.5h-.2z"/>
<path d="M630.9 583.9l.2 2.5v-2.5zM630.9 583.9l.2 2.5h-.2z"/>
<path d="M680.8 583.9l.3 2.5v-2.5zM680.8 583.9l.3 2.5h-.3z"/>
<path d="M716.4 583.8v.2l60-.2zM716.4 584l60-.2v.2z"/>
<path d="M730.9 583.9l.2 2.5zM730.9 583.9l.2 2.5z"/>
<path d="M780.9 583.9l.1 2.5zM780.9 583.9l.1 2.5z"/>
<path d="M780.9 583.9l.1 2.5zM780.9 583.9l.1 2.5z"/>
<path d="M790.9 583.9l.1 2.5zM790.9 583.9l.1 2.5z"/>
<path d="M805.9 583.9l.1 2.5zM805.9 583.9l.1 2.5z"/>
<path d="M830.7 10.2v573.5l.5 .5zM830.7 10.2l.5-.5v574.5z"/>
<path d="M830.7 583.9l.5 2.5v-2.5zM830.7 583.9l.5 2.5h-.5z"/>
</g>
<g fill="#fff" stroke="#fff" stroke-width=".38">
<path d="M805.9 333.9l30.8 4.3h-30.8z"/>
<path d="M805.9 333.9h25.1l5.7 4.3z"/>
<path d="M831 319.4h5.7l-5.7 14.5z"/>
<path d="M836.7 319.4v18.8l-5.7-4.3z"/>
</g>
<path d="M805.9 333.9h25.1v-14.5h5.7v18.8h-30.8z" fill="none" stroke="#fff" stroke-width=".38"/>
<text font-size="13.4" x="790.1" y="563.7">A703</text>
<g font-size="5">
<text x="799.7" y="355.6">Letto</text>
<text x="795.1" y="361.6">HEMNES</text>
<text x="788.8" y="367.6">no. 599.293.37</text>
</g>
<g font-size="3.5">
<text x="352.8" y="125.6">A703</text>
<text x="355.9" y="121.5">4</text>
<text x="188" y="195.3" transform="rotate(-90 188 195.3)">50</text>
<text x="188" y="223.3" transform="rotate(-90 188 223.3)">8</text>
<text x="188" y="249" transform="rotate(-90 188 249)">42</text>
<text x="472.1" y="250.7">A703</text>
<text x="475.1" y="246.6">5</text>
<text x="212.4" y="261.6">30</text>
<text x="242.5" y="261.6">30</text>
<text x="188" y="272.7" transform="rotate(-90 188 272.7)">8</text>
<text x="227.5" y="285.6">60</text>
<text x="464.2" y="291.5">20</text>
<text x="478.2" y="291.5">70</text>
<text x="497.6" y="291.5">330</text>
<text x="531.4" y="291.5">330</text>
<text x="565.2" y="291.5">330</text>
<text x="599" y="291.5">330</text>
<text x="632.8" y="291.5">330</text>
<text x="654.2" y="291.5">70</text>
<text x="668.1" y="291.5">30</text>
<text x="170.8" y="296.3" transform="rotate(-90 170.8 296.3)">250</text>
<text x="188" y="298.9" transform="rotate(-90 188 298.9)">42</text>
<text x="564.7" y="306.1">1880</text>
<text x="396.1" y="315.7">5</text>
<text x="188" y="323.4" transform="rotate(-90 188 323.4)">8</text>
<text x="393.1" y="319.8">A703</text>
<text x="188" y="349.2" transform="rotate(-90 188 349.2)">42</text>
<text x="218.8" y="363">16</text>
<text x="238.4" y="363">22</text>
<text x="375.3" y="366.9" transform="rotate(-90 375.3 366.9)">15</text>
<text x="397.6" y="370" transform="rotate(-90 397.6 370)">22</text>
<text x="188" y="373.4" transform="rotate(-90 188 373.4)">8</text>
<text x="375.3" y="376.7" transform="rotate(-90 375.3 376.7)">7</text>
<text x="229.9" y="384.4">38</text>
<text x="382.5" y="385.2">10</text>
<text x="188" y="399.3" transform="rotate(-90 188 399.3)">42</text>
<text x="265.7" y="404.3">4</text>
<text x="262.6" y="408.5">A703</text>
</g>
<g font-size="2.5">
<text x="50.6" y="8.7">1</text>
<text x="105.3" y="8.7">2</text>
<text x="155.3" y="8.7">3</text>
<text x="205.3" y="8.7">4</text>
<text x="255.3" y="8.7">5</text>
<text x="305.3" y="8.7">6</text>
<text x="355.3" y="8.7">7</text>
<text x="405.3" y="8.7">8</text>
<text x="455.3" y="8.7">9</text>
<text x="504.6" y="8.7">10</text>
<text x="554.7" y="8.7">11</text>
<text x="604.6" y="8.7">12</text>
<text x="654.6" y="8.7">13</text>
<text x="704.6" y="8.7">14</text>
<text x="754.5" y="8.7">15</text>
<text x="803.4" y="8.7">16</text>
<text x="22.2" y="44.9">A</text>
<text x="832.1" y="47.1">A</text>
<text x="22.2" y="109.8">B</text>
<text x="832.1" y="109.8">B</text>
<text x="22.1" y="159.8">C</text>
<text x="832" y="159.8">C</text>
<text x="22.1" y="209.8">D</text>
<text x="832" y="209.8">D</text>
<text x="22.2" y="259.8">E</text>
<text x="832.1" y="259.8">E</text>
<text x="22.3" y="309.8">F</text>
<text x="832.2" y="309.8">F</text>
<text x="781.8" y="326.9">POLITECNICO DI MILANO</text>
<text x="781.9" y="329.9">SCUOLA DEL DESIGN</text>
<text x="781.9" y="332.9">C.L. DESIGN DEGLI INTERNI</text>
<text x="781.9" y="336.7">PROGETTO:</text>
<text x="22.1" y="359.8">G</text>
<text x="832" y="359.8">G</text>
<text x="781.9" y="386.7">CORSO:</text>
<text x="792.3" y="390.1">STRUMENTI E METODI</text>
<text x="796.1" y="393.1">DEL PROGETTO</text>
<text x="781.9" y="403.4">DOCENTE:</text>
<text x="22.1" y="409.8">H</text>
<text x="794.6" y="409.8">MARCO FERRARA</text>
<text x="832" y="409.8">H</text>
<text x="781.9" y="420.1">STUDENTI:</text>
<text x="794" y="426.4">ARIANNA PERRONE</text>
<text x="781.9" y="436.7">OGGETTO:</text>
<text x="790.1" y="442.9">DETTAGLI DEI MONTAGGI</text>
<text x="781.9" y="453.4">NOTE:</text>
<text x="22.4" y="459.8">J</text>
<text x="805.4" y="459.8">-</text>
<text x="832.3" y="459.8">J</text>
<text x="781.9" y="470">NOME FILE:</text>
<text x="790.2" y="476.2">HEMNES_599-293-37.dwg</text>
<text x="781.8" y="487.3">VERS</text>
<text x="821.9" y="487.3">DATA</text>
<text x="22.2" y="509.8">K</text>
<text x="832.1" y="509.8">K</text>
<text x="781.9" y="532.3">A</text>
<text x="812.5" y="532.3">YYYY.MM.DD</text>
<text x="781.9" y="536.8">TAVOLA NO.:</text>
<text x="815.3" y="536.9">000 DI</text>
<text x="825.3" y="536.9">999</text>
<text x="22.4" y="559.8">L</text>
<text x="832.2" y="559.8">L</text>
<text x="781.9" y="579.4">DATA:</text>
<text x="791.9" y="579.3">2017/05/22</text>
<text x="806.9" y="579.3">SCALA:</text>
<text x="821.5" y="579.3">1:10</text>
<text x="19.5" y="584.2" transform="rotate(-90 19.5 584.2)">DIRECTORY: /USERS/ARIANNAPERRONE/DESKTOP/STRUMENTI E METODI/CONSEGNA 2 - ARREDO/HEMNES2.DWG| PLOTTED ON: 5/29/2017 11:18:50 AM | BY USER: ARIANNA PERRONE</text>
<text x="48.8" y="587.3">1</text>
<text x="105.3" y="587.3">2</text>
<text x="155.3" y="587.3">3</text>
<text x="205.3" y="587.3">4</text>
<text x="255.3" y="587.3">5</text>
<text x="305.3" y="587.3">6</text>
<text x="355.3" y="587.3">7</text>
<text x="405.3" y="587.3">8</text>
<text x="455.3" y="587.3">9</text>
<text x="504.6" y="587.3">10</text>
<text x="554.7" y="587.3">11</text>
<text x="604.6" y="587.3">12</text>
<text x="654.6" y="587.3">13</text>
<text x="704.6" y="587.3">14</text>
<text x="754.5" y="587.3">15</text>
<text x="781.5" y="586.4">0</text>
<text x="781.9" y="582.3">REV:</text>
<text x="791.5" y="586.4">0.5m</text>
<text x="791.9" y="582.3">A</text>
<text x="806.4" y="586.4">1.25m</text>
<text x="806.9" y="582.3">FORMATO:</text>
<text x="823.4" y="582.3">A1</text>
<text x="824.9" y="586.4">2.5m</text>
</g>
</svg>
